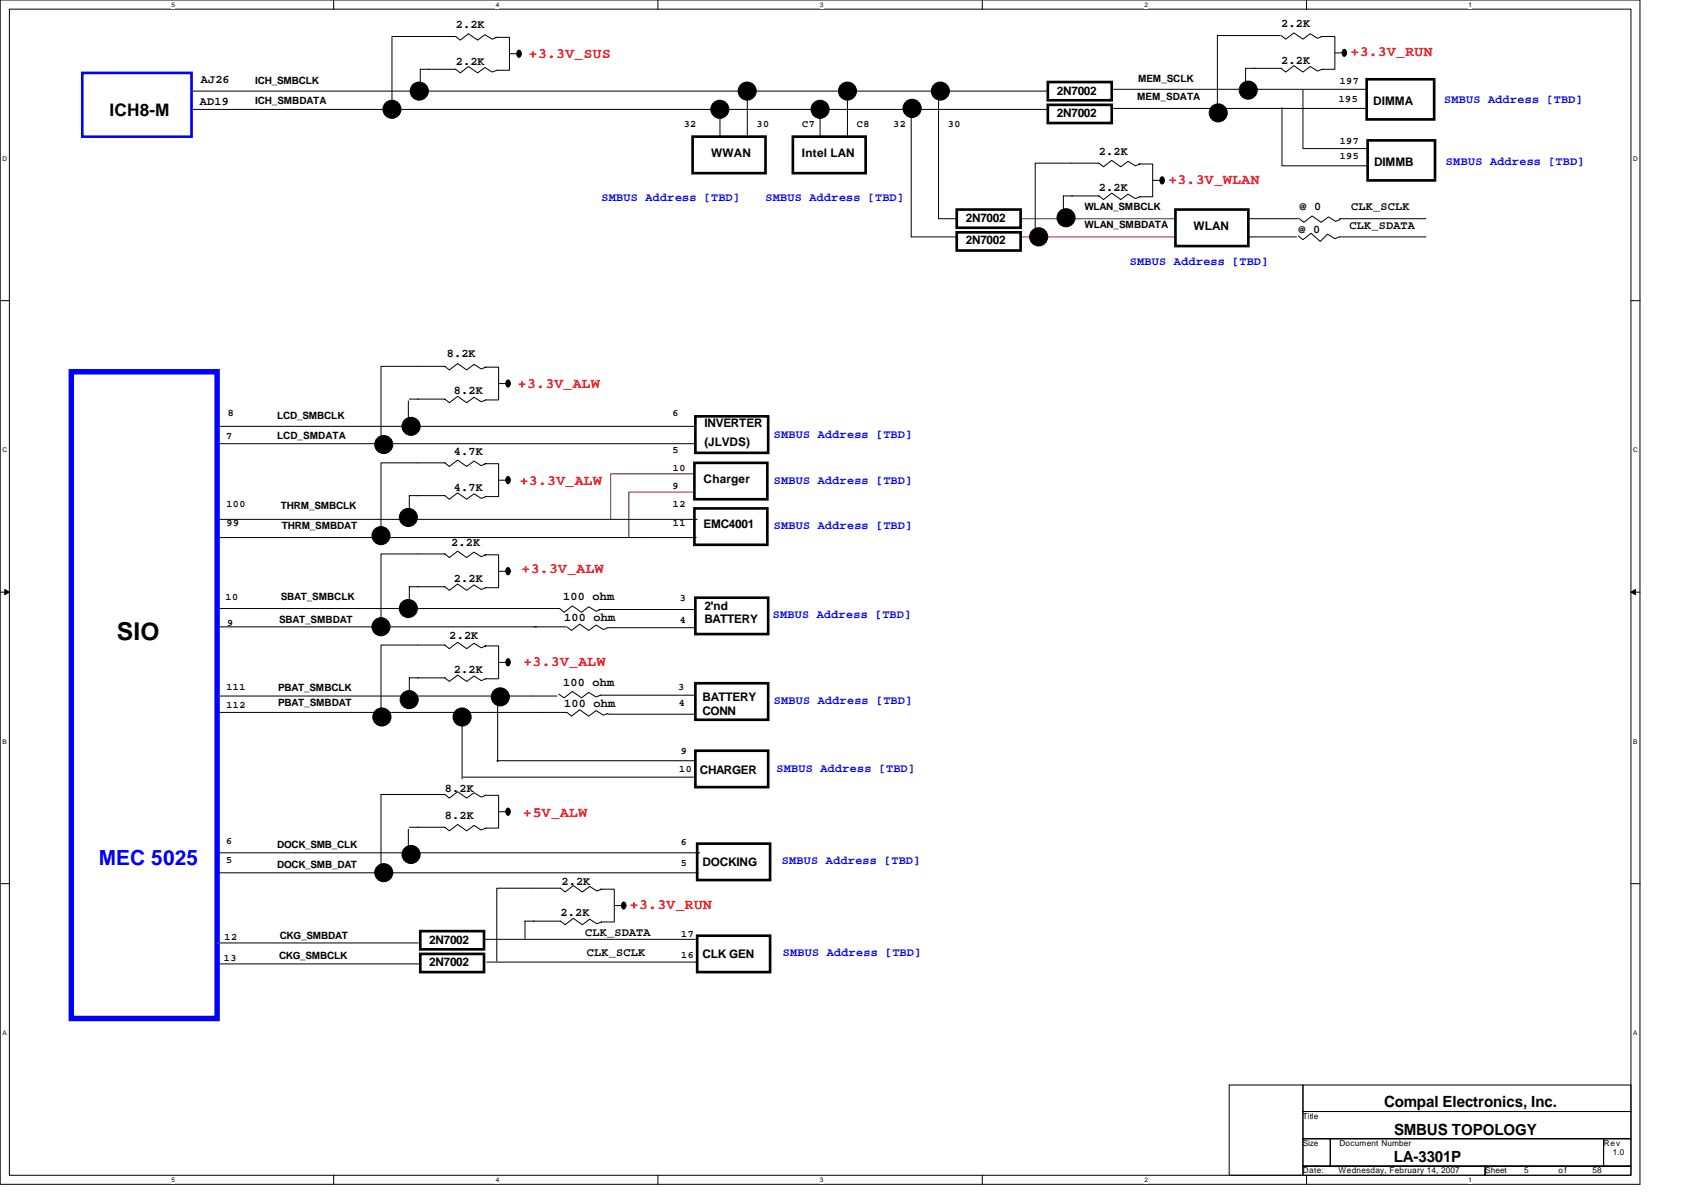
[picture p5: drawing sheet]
<svg xmlns="http://www.w3.org/2000/svg" width="297mm" height="210mm" viewBox="0 0 297 210" stroke-linecap="round" stroke-linejoin="round" font-family="sans-serif">
<path d="M0 0h288.1v208h-288.1zM1.6 1.6h284.9v204.8h-284.9z" fill="none" stroke="#000" stroke-width=".18"/>
<g fill="#fff">
<path d="M30.1 .2h.6v1.2h-.6z"/>
<path d="M30.1 206.6h.6v1.3h-.6z"/>
</g>
<path d="M58.6 0v1.6M58.6 206.4v1.6" fill="none" stroke="#000" stroke-width=".18"/>
<g fill="#fff">
<path d="M87.1 .2h.6v1.2h-.6z"/>
<path d="M87.1 206.6h.6v1.3h-.6z"/>
</g>
<path d="M115.6 0v1.6M115.6 206.4v1.6" fill="none" stroke="#000" stroke-width=".18"/>
<g fill="#fff">
<path d="M144 .2h.6v1.2h-.6z"/>
<path d="M144 206.6h.6v1.3h-.6z"/>
</g>
<path d="M172.5 0v1.6M172.5 206.4v1.6" fill="none" stroke="#000" stroke-width=".18"/>
<g fill="#fff">
<path d="M201 .2h.6v1.2h-.6z"/>
<path d="M201 206.6h.6v1.3h-.6z"/>
</g>
<path d="M229.5 0v1.6M229.5 206.4v1.6" fill="none" stroke="#000" stroke-width=".18"/>
<g fill="#fff">
<path d="M258 .2h.6v1.2h-.6z"/>
<path d="M258 206.6h.6v1.3h-.6z"/>
<path d="M.4 27.2h.8v1.3h-.8z"/>
<path d="M286.9 27.2h.8v1.3h-.8z"/>
<path d="M.4 78.4h.8v1.3h-.8z"/>
<path d="M286.9 78.4h.8v1.3h-.8z"/>
</g>
<path d="M0 52.8h1.6M286.5 52.8h1.6" fill="none" stroke="#000" stroke-width=".18"/>
<g fill="#fff">
<path d="M.4 129.6h.8v1.3h-.8z"/>
<path d="M286.9 129.6h.7v1.3h-.7z"/>
</g>
<path d="M0 104h1.6M286.5 104h1.6" fill="none" stroke="#000" stroke-width=".18"/>
<path d="M.8 103.5l.8 .5-.8 .5zM286.5 104l.8-.5v1z" fill="#000" stroke="#000" stroke-width=".18"/>
<g fill="#fff">
<path d="M.4 180.8h.8v1.3h-.8z"/>
<path d="M286.9 180.8h.7v1.3h-.7z"/>
</g>
<g fill="none" stroke="#000" stroke-width=".18">
<path d="M33.7 16h150.4M33.7 19.2h150.4M87.1 6.6h2.4v5.7h-2.2l-.8 .4-1.3-.8-1.3 .9-1.6-1.1-1.4 1.1-.9-.6h-6.2v3M87.3 6.6l-.8 .3-1.3-.8-1.3 .9-1.6-1.1-1.4 1.1-.9-.6h-11.1v12.8M89.5 9.4h2.1M126.5 19.2v4.8M131.3 16v8M144.1 19.2v4.8M148.9 16v8M160.1 19.2v22.4h8M164.9 16v22.4h3.2M195.6 15.7h44.5"/>
<path d="M195.6 19h44.6M224.9 6.2h-11.1v12.8M225 6.2l.8 .7 1.5-1.1 1.6 1.1 1.3-1 1.2 .8 .8-.3M225.2 18.9v10.2h15M228.9 15.9v10.2h11.2M232.1 6.4h2.4v5.8h-2.3l-.8 .3-1.2-.8-1.3 1-1.6-1.2-1.5 1.2-.8-.7h-6.2v3M234.5 9.3h2.1M200.1 28.8h2.4v5.8h-2.3l-.8 .3-1.2-.8-1.3 1-1.6-1.2-1.5 1.2-.8-.7h-6.2v3M200.2 28.8l-.8 .3-1.2-.8-1.3 1-1.6-1.1-1.5 1.1-.8-.6h-11.2v12.7M202.5 31.7h2.1M219.3 38.4h8.8M228.2 38.4l.8 .7 1.5-1.2 1.6 1.2 1.3-1 1.2 .8 .8-.3"/>
<path d="M235.3 38.4h15.2M219.3 41.6h8.5M228.1 41.4l.8 .7 1.4-1.1 1.6 1.4 1.3-1.3 1.3 .8 .8-.3h15.2M38.1 74.9h84M38.3 77.9h84M71.7 70.4v3M85.2 64.5h2.4v5.8h-2.3l-.8 .3-1.2-.8-1.3 .9-1.6-1.1-1.5 1.1-.8-.6h-6.2M85.3 64.5l-.8 .3-1.2-.8-1.3 1-1.6-1.1-1.5 1.1-.8-.7h-11.2v12.8M87.6 67.4h2.1M38.5 94.4h83.8M38.5 91.2h84M85.2 81.4h2.4v5.8h-2.3l-.8 .3-1.2-.8-1.3 1-1.6-1.1-1.5 1.1-.8-.6h-6.2v3"/>
<path d="M85.2 97.5h2.4v5.7h-2.3l-.8 .3-1.2-.8-1.3 1-1.6-1.1-1.5 1.1-.8-.6h-6.2v3M85.3 81.4l-.8 .4-1.2-.8-1.3 .9-1.6-1.1-1.5 1.1-.8-.6h-11.2v12.8M85.3 97.5l-.8 .3-1.2-.8-1.3 .9-1.6-1.1-1.5 1.1-.8-.6h-11.2v12.8M87.6 84.3h2.1M38.5 106.9h59.8l.8 .6 1.4-1.1 1.6 1.1 1.3-.9 1.3 .8 .8-.3M38.5 110.1h60.9M85.2 113.5h2.4v5.7h-2.3l-.8 .3-1.2-.8-1.3 1-1.6-1.1-1.5 1.1-.8-.6h-6.2v3M85.3 113.5l-.8 .3-1.2-.8-1.3 .9-1.6-1.1-1.5 1.1-.8-.6h-11.2v12.8M87.6 100.4h2.1M87.6 116.4h2.1M99.6 110.1l.8 .6 1.4-1.1 1.6 1.1 1.3-.9 1.3 .8 .8-.3h15.2M105.2 107.1h16.9"/>
<path d="M38.3 122.3h59.5M38.5 125.1h61.1l.8 .7 1.4-1.1 1.6 1.1 1.3-1 1.3 .8 .8-.3M81.2 125.6v11.2M81.3 136.5h40.5M85.2 139.7h2.4v5.8h-2.3l-.8 .3-1.2-.8-1.3 .9-1.6-1.1-1.5 1.1-.8-.6h-6.2M85.3 139.7l-.8 .3-1.2-.8-1.3 1-1.6-1.1-1.5 1.1-.8-.6h-11.2v12.8M87.3 133.6h34.8M87.4 123.9v9.9M98.1 121.9l1 .7 1.4-1.1 1.6 1.1 1.3-1 1.3 .8 .8-.3M105.3 122.1h16.8M106.8 125.5h15.3M0 155.2h1.6"/>
<path d="M38.1 153.3h84.5M38.5 149.8h84.4M71.7 145.6v3.1M87.6 142.6h2.1M105.5 156.2h2.4v5.7h-2.2l-.8 .4-1.3-.8-1.3 .9-1.6-1.1-1.4 1.1-.8-.6h-6.3v3M105.7 156.2l-.8 .3-1.3-.8-1.3 1-1.6-1.1-1.4 1.1-.8-.7h-11.2v12.8M107.9 159.1h2.1M286.5 155.2h1.6M38.1 165.6h35.4M38.6 169.3h35.4M85.2 165h36.9M85.5 169h37"/>
<path d="M215.9 190.6h13v15.8h-13zM228.9 190.6h57.6v4.6h-57.6zM228.9 195.2h57.6v4.8h-57.6zM228.9 200h4.8v4.8h-4.8zM228.9 204.8h32v1.6h-32zM233.7 200h48v4.8h-48zM260.9 204.8h25.6v1.6h-25.6zM281.7 200h4.8v4.8h-4.8z"/>
</g>
<path d="M179.3 38.4h27.2M179.3 41.6h27.2M121.7 83.2h-14.4v8M121.7 86.4h-11.2v8" fill="none" stroke="#800040" stroke-width=".18"/>
<path d="M12.5 65.3h25.6v113.6h-25.6z" fill="none" stroke="#00f" stroke-width=".95"/>
<g fill="#000" stroke="#000" stroke-width=".18">
<path d="M91 8.9l.2-.1a.7 .7 0 0 1 .4 .6 .7 .7 0 0 1-.4 .7 .73 .73 0 0 1-.2-1.2z" fill-rule="evenodd"/>
<path d="M235.9 8.7h.2a.69 .69 0 0 1 .4 .6 .69 .69 0 0 1-.4 .6 .72 .72 0 0 1-.2-1.2z" fill-rule="evenodd"/>
<path d="M203.9 31.1h.2a.7 .7 0 0 1 .4 .6 .7 .7 0 0 1-.4 .6 .74 .74 0 0 1-.2-1.2z" fill-rule="evenodd"/>
<path d="M89 66.8l.2-.1a.69 .69 0 0 1 .4 .7 .69 .69 0 0 1-.4 .6 .72 .72 0 0 1-.2-1.2z" fill-rule="evenodd"/>
<path d="M89 83.8l.2-.1a.7 .7 0 0 1 .4 .6 .7 .7 0 0 1-.4 .7 .73 .73 0 0 1-.2-1.2z" fill-rule="evenodd"/>
<path d="M89 99.8l.2-.1a.7 .7 0 0 1 .4 .6 .7 .7 0 0 1-.4 .7 .73 .73 0 0 1-.2-1.2z" fill-rule="evenodd"/>
<path d="M89 115.8l.2-.1a.7 .7 0 0 1 .4 .6 .7 .7 0 0 1-.4 .7 .73 .73 0 0 1-.2-1.2z" fill-rule="evenodd"/>
<path d="M89 142l.2-.1a.7 .7 0 0 1 .4 .7 .7 .7 0 0 1-.4 .6 .73 .73 0 0 1-.2-1.2z" fill-rule="evenodd"/>
<path d="M109.4 158.5l.2-.1a.69 .69 0 0 1 .4 .7 .69 .69 0 0 1-.4 .6 .72 .72 0 0 1-.2-1.2z" fill-rule="evenodd"/>
<circle cx="68.9" cy="19.2" r="1.59"/>
<circle cx="73.6" cy="16" r="1.6"/>
<circle cx="126.4" cy="19.2" r="1.59"/>
<circle cx="131.2" cy="16" r="1.59"/>
<circle cx="144.1" cy="19.2" r="1.59"/>
<circle cx="148.9" cy="16" r="1.59"/>
<circle cx="160.2" cy="19" r="1.6"/>
<circle cx="165.2" cy="16" r="1.59"/>
<circle cx="214" cy="19.8" r="1.59"/>
<circle cx="219.3" cy="15.8" r="1.59"/>
<circle cx="187.3" cy="38.2" r="1.59"/>
<circle cx="182.4" cy="41.6" r="1.6"/>
<circle cx="67.4" cy="78.1" r="1.59"/>
<circle cx="72.2" cy="74.9" r="1.6"/>
<circle cx="66.9" cy="94.1" r="1.59"/>
<circle cx="71.7" cy="90.9" r="1.59"/>
<circle cx="66.9" cy="110.1" r="1.59"/>
<circle cx="71.7" cy="106.9" r="1.59"/>
<circle cx="67.1" cy="125.9" r="1.6"/>
<circle cx="71.9" cy="122.9" r="1.59"/>
<circle cx="81.2" cy="125.9" r="1.59"/>
<circle cx="87.9" cy="122.4" r="1.59"/>
<circle cx="67.4" cy="153.3" r="1.59"/>
<circle cx="72.2" cy="150.1" r="1.6"/>
</g>
<path d="M14.5 12.8h19.2v11.2h-19.2z" fill="none" stroke="#00f" stroke-width=".47"/>
<g fill="none" stroke="#000" stroke-width=".47">
<path d="M184.1 14.4h11.2v3.2h-11.2zM184.1 18.4h11.2v3.2h-11.2zM240.1 13.9h11.8v7.1h-11.8zM121.7 24h12.8v6.4h-12.8zM139.3 24h12.8v6.4h-12.8zM168.1 36.8h11.2v3.2h-11.2zM206.5 36.8h12.8v6.4h-12.8zM240.2 24.7h11.9v7h-11.9zM168.1 40.8h11.2v3.2h-11.2zM122.1 73.1h12.8v6.4h-12.8zM122 89.3h12.8v6.4h-12.8zM122 81.3h12.8v6.4h-12.8z"/>
<path d="M122.1 105h12.8v6.4h-12.8zM122.1 120h12.8v6.4h-12.8zM122.1 131.9h12.8v6.4h-12.8zM122.5 148.2h12.8v6.4h-12.8zM73.8 163.6h11.2v3.2h-11.2zM73.8 167.6h11.2v3.2h-11.2zM122.5 164.4h12.8v6.4h-12.8z"/>
</g>
<text font-size="4.3" x="20.5" y="112.5">SIO</text>
<text font-size="3.7" fill="#00f" x="17.3" y="151.9">MEC 5025</text>
<text font-size="3" x="19.3" y="20.4">ICH8-M</text>
<g font-size="2.7">
<text x="243.1" y="194.4">Compal Electronics, Inc.</text>
<text x="244.9" y="199.3">SMBUS TOPOLOGY</text>
<text x="244.9" y="204.2">LA-3301P</text>
</g>
<g font-size="2.5" fill="#f00">
<text x="92.9" y="10.1">+3.3V_SUS</text>
<text x="237.2" y="9.8">+3.3V_RUN</text>
<text x="205.2" y="32.2">+3.3V_WLAN</text>
<text x="91" y="68.1">+3.3V_ALW</text>
<text x="91.3" y="85.2">+3.3V_ALW</text>
<text x="91.6" y="100.7">+3.3V_ALW</text>
<text x="91.9" y="117">+3.3V_ALW</text>
<text x="91.9" y="143.6">+5V_ALW</text>
<text x="110.7" y="159.6">+3.3V_RUN</text>
</g>
<g font-size="2.1">
<text x="80" y="5">2.2K</text>
<text x="225" y="4.8">2.2K</text>
<text x="80" y="11.3">2.2K</text>
<text x="225" y="11.2">2.2K</text>
<text x="35.3" y="14.5">AJ26</text>
<text x="185.7" y="16.7">2N7002</text>
<text x="35.1" y="18.4">AD19</text>
<text x="185.7" y="20.5">2N7002</text>
<text x="241.2" y="18.4">DIMMA</text>
<text x="124.9" y="27.5">WWAN</text>
<text x="140.9" y="27.5">Intel LAN</text>
<text x="193" y="27.2">2.2K</text>
<text x="241.4" y="29.1">DIMMB</text>
<text x="193" y="33.6">2.2K</text>
<text x="169.7" y="39.1">2N7002</text>
<text x="209.7" y="40.3">WLAN</text>
<text x="228.1" y="41">@ 0</text>
<text x="228.3" y="37">@ 0</text>
<text x="237" y="40.3">CLK_SDATA</text>
<text x="237.4" y="37">CLK_SCLK</text>
<text x="169.7" y="42.9">2N7002</text>
<text x="78.5" y="62.7">8.2K</text>
<text x="79.7" y="69.3">8.2K</text>
<text x="123.7" y="75.1">INVERTER</text>
<text x="79.7" y="79.8">4.7K</text>
<text x="123.7" y="78.3">(JLVDS)</text>
<text x="79.7" y="86.2">4.7K</text>
<text x="123.6" y="84.8">Charger</text>
<text x="79.3" y="96">2.2K</text>
<text x="123.6" y="92.8">EMC4001</text>
<text x="79.7" y="102.2">2.2K</text>
<text x="98.9" y="105.4">100 ohm</text>
<text x="123.7" y="107.1">2'nd</text>
<text x="78.9" y="112.2">2.2K</text>
<text x="99.1" y="109.1">100 ohm</text>
<text x="123.7" y="109.5">BATTERY</text>
<text x="79.7" y="118.2">2.2K</text>
<text x="98.9" y="120.5">100 ohm</text>
<text x="99.1" y="124.2">100 ohm</text>
<text x="123.4" y="123.1">BATTERY</text>
<text x="123.4" y="125.5">CONN</text>
<text x="122.9" y="135.9">CHARGER</text>
<text x="78.1" y="143.8">8.2K</text>
<text x="78.1" y="139">8.2K</text>
<text x="98.6" y="155.4">2.2K</text>
<text x="123.4" y="152">DOCKING</text>
<text x="98.5" y="161">2.2K</text>
<text x="75.4" y="165.8">2N7002</text>
<text x="102.8" y="164.5">CLK_SDATA</text>
<text x="103.1" y="167.9">CLK_SCLK</text>
<text x="75.4" y="169.6">2N7002</text>
<text x="123.4" y="168.2">CLK GEN</text>
</g>
<g font-size="2.1" fill="#00f">
<text x="253.7" y="18.1">SMBUS Address [TBD]</text>
<text x="254" y="29">SMBUS Address [TBD]</text>
<text x="105.7" y="35.3">SMBUS Address [TBD]</text>
<text x="134.5" y="35.3">SMBUS Address [TBD]</text>
<text x="198.5" y="46.5">SMBUS Address [TBD]</text>
<text x="135.9" y="77">SMBUS Address [TBD]</text>
<text x="135.9" y="85">SMBUS Address [TBD]</text>
<text x="135.9" y="93">SMBUS Address [TBD]</text>
<text x="135.7" y="108.6">SMBUS Address [TBD]</text>
<text x="135.9" y="123.7">SMBUS Address [TBD]</text>
<text x="136.4" y="135.5">SMBUS Address [TBD]</text>
<text x="137.3" y="151.8">SMBUS Address [TBD]</text>
<text x="137.5" y="168">SMBUS Address [TBD]</text>
</g>
<g font-size="1.8">
<text x="44.8" y="14.8">ICH_SMBCLK</text>
<text x="199.7" y="17.6">MEM_SDATA</text>
<text x="199.9" y="14.4">MEM_SCLK</text>
<text x="235.2" y="17.9">195</text>
<text x="235.3" y="14.7">197</text>
<text x="44.8" y="18.3">ICH_SMBDATA</text>
<text x="120.1" y="22.2">32</text>
<text x="132.9" y="22.2">30</text>
<text x="140.9" y="22.2">C7</text>
<text x="150.5" y="22.2">C8</text>
<text x="156.9" y="22.2">32</text>
<text x="166.5" y="22.2">30</text>
<text x="235.3" y="28">195</text>
<text x="235.3" y="25.3">197</text>
<text x="190.5" y="36.9">WLAN_SMBCLK</text>
<text x="190.5" y="40">WLAN_SMBDATA</text>
<text x="39.7" y="77.1">7</text>
<text x="40" y="73.1">8</text>
<text x="48.7" y="73.6">LCD_SMBCLK</text>
<text x="48.7" y="77.2">LCD_SMDATA</text>
<text x="118.1" y="73.1">6</text>
<text x="118.1" y="79.5">5</text>
<text x="118.2" y="82.7">10</text>
<text x="39.8" y="89.1">100</text>
<text x="49.3" y="89.3">THRM_SMBCLK</text>
<text x="118.1" y="85.9">9</text>
<text x="118.2" y="89.1">12</text>
<text x="39.8" y="92.3">99</text>
<text x="49.5" y="92.9">THRM_SMBDAT</text>
<text x="118.2" y="92.3">11</text>
<text x="39.6" y="105.4">10</text>
<text x="49.3" y="105.3">SBAT_SMBCLK</text>
<text x="119.4" y="105.6">3</text>
<text x="39.9" y="109.9">9</text>
<text x="49" y="109.5">SBAT_SMBDAT</text>
<text x="119.4" y="109.4">4</text>
<text x="39.8" y="121.1">111</text>
<text x="39.8" y="124.3">112</text>
<text x="48.8" y="121.3">PBAT_SMBCLK</text>
<text x="48.8" y="124.1">PBAT_SMBDAT</text>
<text x="119.1" y="121.1">3</text>
<text x="119.3" y="124">4</text>
<text x="119.3" y="135.5">10</text>
<text x="119.6" y="132.5">9</text>
<text x="39.7" y="148.3">6</text>
<text x="48.7" y="148.9">DOCK_SMB_CLK</text>
<text x="119.6" y="148.5">6</text>
<text x="39.7" y="151.5">5</text>
<text x="48.7" y="152.4">DOCK_SMB_DAT</text>
<text x="119.6" y="152.2">5</text>
<text x="39.5" y="165.1">12</text>
<text x="49.2" y="165">CKG_SMBDAT</text>
<text x="119.6" y="164.7">17</text>
<text x="39.3" y="168.8">13</text>
<text x="49" y="168.4">CKG_SMBCLK</text>
<text x="119.6" y="168.3">16</text>
</g>
<g font-size="1.4">
<text x="228.9" y="196.5">Title</text>
<text x="228.9" y="201.3">Size</text>
<text x="235.3" y="201.3">Document Number</text>
<text x="281.7" y="201.3">Rev</text>
<text x="283.3" y="202.9">1.0</text>
<text x="228.9" y="206.1">Date:</text>
<text x="235.1" y="206">Wednesday, February 14, 2007</text>
<text x="260.9" y="206.1">Sheet</text>
<text x="267.8" y="206">5</text>
<text x="273.8" y="206.1">of</text>
<text x="279.8" y="206">58</text>
</g>
<g font-size="1.1">
<text x="30.1" y="1.2">5</text>
<text x="87.1" y="1.2">4</text>
<text x="144" y="1.2">3</text>
<text x="201" y="1.2">2</text>
<text x="258" y="1.2">1</text>
<text x=".4" y="28.2">D</text>
<text x="286.9" y="28.2">D</text>
<text x=".4" y="79.4">C</text>
<text x="286.9" y="79.4">C</text>
<text x=".4" y="130.6">B</text>
<text x="286.9" y="130.6">B</text>
<text x=".4" y="181.8">A</text>
<text x="286.9" y="181.8">A</text>
<text x="30.1" y="207.6">5</text>
<text x="87.1" y="207.6">4</text>
<text x="144" y="207.6">3</text>
<text x="201" y="207.6">2</text>
<text x="258" y="207.6">1</text>
</g>
</svg>
